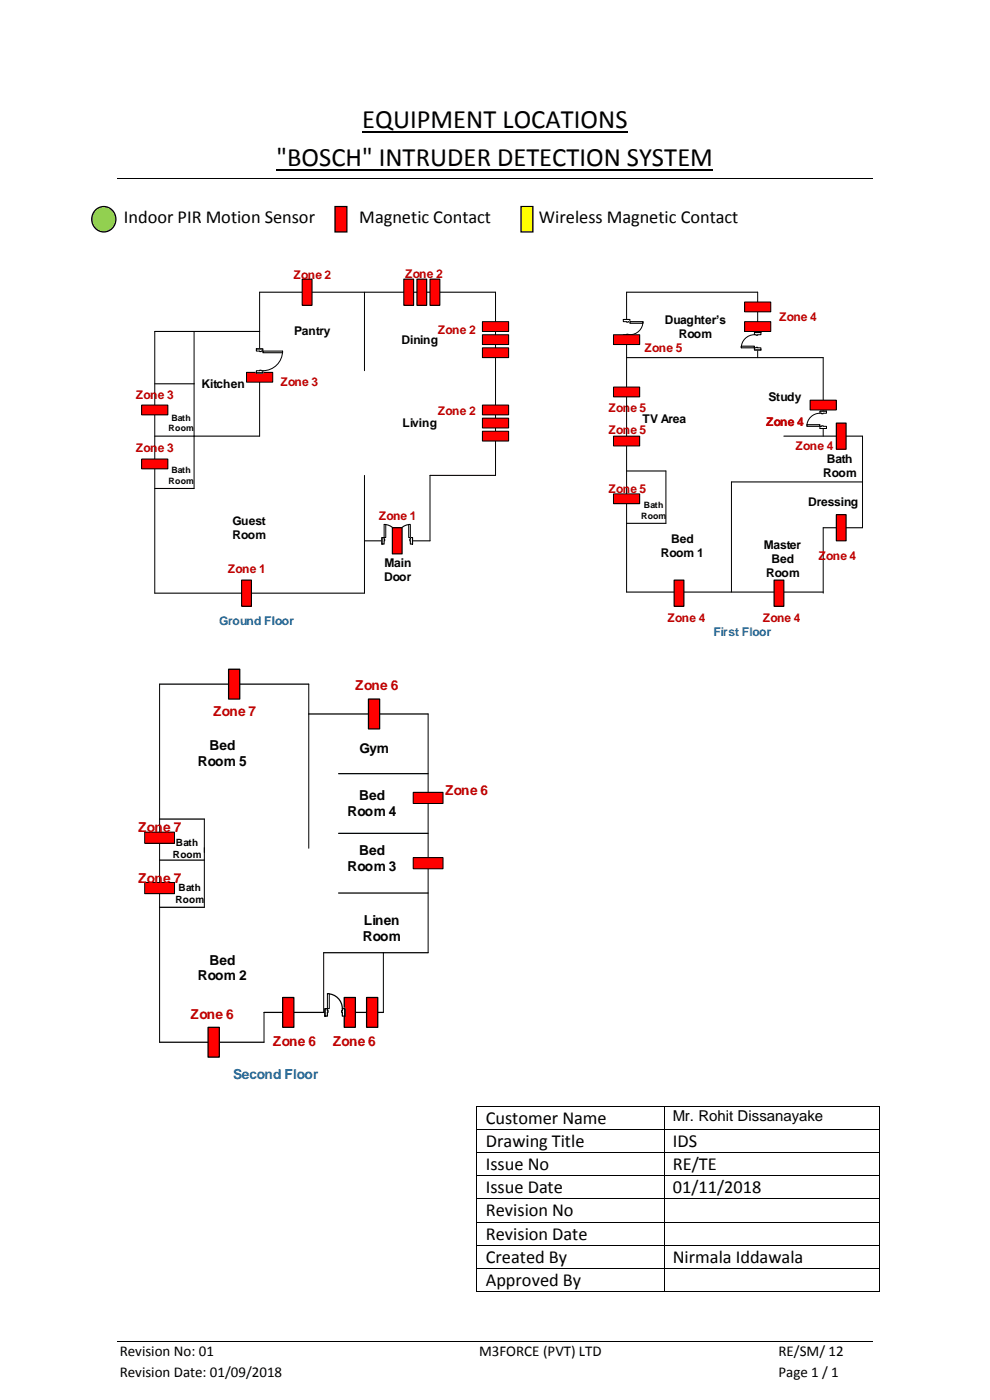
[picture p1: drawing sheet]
<svg xmlns="http://www.w3.org/2000/svg" width="210mm" height="297mm" viewBox="0 0 210 297" stroke-linecap="round" stroke-linejoin="round" font-family="sans-serif">
<path d="M58.7 36h92.6M76.9 28.1h56.3" fill="none" stroke="#000" stroke-width=".38"/>
<g fill="none" stroke="#000" stroke-width=".21">
<path d="M24.9 37.8h160.3M32.8 70.3v55.5M41.2 70.3v33.3M55.1 62v30.5M77.3 62v16.6M105.1 62v38.9M132.9 62v63.6M160.7 62v13.9M174.6 75.9v16.6M183 92.5v19.5M77.3 100.9v24.9M91.2 100.9v13.8"/>
<path d="M155.2 102.2v23.4"/>
</g>
<path d="M32.8 70.3h22.3M55.1 62h50M132.9 62h27.8M32.8 92.5h22.3M32.8 81.4h8.4M32.8 103.6h8.4M77.3 114.7h13.9M91.2 100.9h13.9M155.2 102.2h27.8M32.8 125.8h44.5M132.9 125.6h41.7" fill="none" stroke="#000" stroke-width=".23"/>
<path d="M81 114h6.5v1.5h-6.5z" fill-rule="evenodd" fill="#fff"/>
<path d="M81 114h6.5v1.5h-6.5z" fill="none" stroke="#fff" stroke-width=".23"/>
<path d="M87 114v1.4h.5v-1.4zM81 114h.5v1.4h-.5z" fill-rule="evenodd" fill="#fff"/>
<path d="M81.5 114.4v-.4h-.5v1.4h.5v-.7M87 114.4v-.4h.5v1.4h-.5v-.7" fill="none" stroke="#000" stroke-width=".23"/>
<path d="M86.9 114.4v.3h.1v-.3zM81.5 114.4h.1v.3h-.1z" fill-rule="evenodd" fill="#fff"/>
<path d="M81 114v1.4M81.5 114.4h.1v.3h-.1M81.5 111.3a2.78 2.78 0 0 1 2.8 2.7 2.78 2.78 0 0 1 2.7-2.7M87 114.4h-.1v.3h.1M87.5 114v1.4" fill="none" stroke="#000" stroke-width=".23"/>
<path d="M81.5 111.3h.3v2.7h-.3z" fill-rule="evenodd" fill="#fff"/>
<path d="M81.5 111.3h.3v2.7h-.3z" fill="none" stroke="#000" stroke-width=".21"/>
<path d="M86.7 111.3h.3v2.7h-.3z" fill-rule="evenodd" fill="#fff"/>
<path d="M86.7 111.3h.3v2.7h-.3z" fill="none" stroke="#000" stroke-width=".21"/>
<path d="M83.2 112h2.1v5.5h-2.1z" fill-rule="evenodd" fill="#f00"/>
<path d="M83.2 112h2.1v5.5h-2.1z" fill="none" stroke="#000" stroke-width=".23"/>
<path d="M174.6 112v13.8" fill="none" stroke="#000" stroke-width=".21"/>
<path d="M52.3 79h5.6v2.1h-5.6z" fill-rule="evenodd" fill="#f00"/>
<path d="M52.3 79h5.6v2.1h-5.6z" fill="none" stroke="#000" stroke-width=".21"/>
<path d="M51.3 123.1h2v5.5h-2z" fill-rule="evenodd" fill="#f00"/>
<path d="M51.3 123.1h2v5.5h-2z" fill="none" stroke="#000" stroke-width=".23"/>
<path d="M64.1 59.2h2.1v5.6h-2.1z" fill-rule="evenodd" fill="#f00"/>
<path d="M64.1 59.2h2.1v5.6h-2.1z" fill="none" stroke="#000" stroke-width=".23"/>
<path d="M102.3 91.5h5.6v2.1h-5.6z" fill-rule="evenodd" fill="#f00"/>
<path d="M102.3 91.5h5.6v2.1h-5.6z" fill="none" stroke="#000" stroke-width=".21"/>
<path d="M102.3 85.9h5.6v2.1h-5.6z" fill-rule="evenodd" fill="#f00"/>
<path d="M102.3 85.9h5.6v2.1h-5.6z" fill="none" stroke="#000" stroke-width=".21"/>
<path d="M102.3 88.7h5.6v2.1h-5.6z" fill-rule="evenodd" fill="#f00"/>
<path d="M102.3 88.7h5.6v2.1h-5.6z" fill="none" stroke="#000" stroke-width=".21"/>
<path d="M102.3 73.8h5.6v2.1h-5.6z" fill-rule="evenodd" fill="#f00"/>
<path d="M102.3 73.8h5.6v2.1h-5.6z" fill="none" stroke="#000" stroke-width=".21"/>
<path d="M102.3 68.2h5.6v2.1h-5.6z" fill-rule="evenodd" fill="#f00"/>
<path d="M102.3 68.2h5.6v2.1h-5.6z" fill="none" stroke="#000" stroke-width=".21"/>
<path d="M102.3 71h5.6v2.1h-5.6z" fill-rule="evenodd" fill="#f00"/>
<path d="M102.3 71h5.6v2.1h-5.6z" fill="none" stroke="#000" stroke-width=".21"/>
<path d="M91.2 59.2h2.1v5.6h-2.1z" fill-rule="evenodd" fill="#f00"/>
<path d="M91.2 59.2h2.1v5.6h-2.1z" fill="none" stroke="#000" stroke-width=".23"/>
<path d="M85.7 59.2h2v5.6h-2z" fill-rule="evenodd" fill="#f00"/>
<path d="M85.7 59.2h2v5.6h-2z" fill="none" stroke="#000" stroke-width=".23"/>
<path d="M88.4 59.2h2.1v5.6h-2.1z" fill-rule="evenodd" fill="#f00"/>
<path d="M88.4 59.2h2.1v5.6h-2.1z" fill="none" stroke="#000" stroke-width=".23"/>
<path d="M54.3 74h1.5v5.1h-1.5z" fill-rule="evenodd" fill="#fff"/>
<path d="M54.3 74h1.5v5.1h-1.5z" fill="none" stroke="#fff" stroke-width=".21"/>
<path d="M54.4 74h1.4v.5h-1.4zM54.4 78.6v.5h1.4v-.5z" fill-rule="evenodd" fill="#fff"/>
<path d="M55.1 74.5h-.7v-.5h1.4v.5h-.4M55.1 78.6h-.7v.5h1.4v-.5h-.4" fill="none" stroke="#000" stroke-width=".21"/>
<path d="M55.1 74.5h.3v.1h-.3zM55.1 78.5v.1h.3v-.1z" fill-rule="evenodd" fill="#fff"/>
<path d="M54.4 74h1.4M54.4 79.1h1.4M55.1 74.5v.1h.3v-.1M55.1 78.6v-.1h.3v.1M59.9 74.5a4.2 4.2 0 0 1-4.1 4.1" fill="none" stroke="#000" stroke-width=".21"/>
<path d="M55.8 74.5h4.1v.3h-4.1z" fill-rule="evenodd" fill="#fff"/>
<path d="M55.8 74.5h4.1v.3h-4.1z" fill="none" stroke="#000" stroke-width=".23"/>
<path d="M30.1 85.9h5.5v2.1h-5.5z" fill-rule="evenodd" fill="#f00"/>
<path d="M30.1 85.9h5.5v2.1h-5.5z" fill="none" stroke="#000" stroke-width=".21"/>
<path d="M30.1 97.4h5.5v2.1h-5.5z" fill-rule="evenodd" fill="#f00"/>
<path d="M30.1 97.4h5.5v2.1h-5.5zM141.3 99.9v11.1" fill="none" stroke="#000" stroke-width=".21"/>
<path d="M132.9 75.9h41.7M132.9 99.9h8.4M132.9 111h8.4" fill="none" stroke="#000" stroke-width=".23"/>
<path d="M130.1 104.8h5.6v2.1h-5.6z" fill-rule="evenodd" fill="#f00"/>
<path d="M130.1 104.8h5.6v2.1h-5.6z" fill="none" stroke="#000" stroke-width=".21"/>
<path d="M166.3 92.5h16.7M174.6 112h8.4" fill="none" stroke="#000" stroke-width=".23"/>
<path d="M132.2 67.8h1.5v3.7h-1.5z" fill-rule="evenodd" fill="#fff"/>
<path d="M132.2 67.8h1.5v3.7h-1.5z" fill="none" stroke="#fff" stroke-width=".21"/>
<path d="M132.2 67.8h1.4v.4h-1.4zM132.2 71v.5h1.4v-.5z" fill-rule="evenodd" fill="#fff"/>
<path d="M132.9 68.2h-.7v-.4h1.4v.4h-.3M132.9 71h-.7v.5h1.4v-.5h-.3" fill="none" stroke="#000" stroke-width=".21"/>
<path d="M132.9 68.2h.4v.2h-.4zM132.9 70.9v.1h.4v-.1z" fill-rule="evenodd" fill="#fff"/>
<path d="M132.2 67.8h1.4M132.2 71.5h1.4M132.9 68.2v.2h.4v-.2M132.9 71v-.1h.4v.1M136.4 68.2a2.77 2.77 0 0 1-2.8 2.8" fill="none" stroke="#000" stroke-width=".21"/>
<path d="M133.6 68.2h2.8v.4h-2.8z" fill-rule="evenodd" fill="#fff"/>
<path d="M133.6 68.2h2.8v.4h-2.8z" fill="none" stroke="#000" stroke-width=".23"/>
<path d="M130.1 92.5h5.6v2.1h-5.6z" fill-rule="evenodd" fill="#f00"/>
<path d="M130.1 92.5h5.6v2.1h-5.6z" fill="none" stroke="#000" stroke-width=".21"/>
<path d="M171.9 84.9h5.5v2.1h-5.5z" fill-rule="evenodd" fill="#f00"/>
<path d="M171.9 84.9h5.5v2.1h-5.5z" fill="none" stroke="#000" stroke-width=".21"/>
<path d="M130.1 82.1h5.6v2.1h-5.6z" fill-rule="evenodd" fill="#f00"/>
<path d="M130.1 82.1h5.6v2.1h-5.6z" fill="none" stroke="#000" stroke-width=".21"/>
<path d="M130.1 71h5.6v2.1h-5.6z" fill-rule="evenodd" fill="#f00"/>
<path d="M130.1 71h5.6v2.1h-5.6z" fill="none" stroke="#000" stroke-width=".21"/>
<path d="M157.9 64.1h5.6v2.1h-5.6z" fill-rule="evenodd" fill="#f00"/>
<path d="M157.9 64.1h5.6v2.1h-5.6z" fill="none" stroke="#000" stroke-width=".21"/>
<path d="M157.9 68.2h5.6v2.1h-5.6z" fill-rule="evenodd" fill="#f00"/>
<path d="M157.9 68.2h5.6v2.1h-5.6z" fill="none" stroke="#000" stroke-width=".21"/>
<path d="M143 123.1h2.1v5.5h-2.1z" fill-rule="evenodd" fill="#f00"/>
<path d="M143 123.1h2.1v5.5h-2.1z" fill="none" stroke="#000" stroke-width=".23"/>
<path d="M164.2 123.1h2.1v5.5h-2.1z" fill-rule="evenodd" fill="#f00"/>
<path d="M164.2 123.1h2.1v5.5h-2.1z" fill="none" stroke="#000" stroke-width=".23"/>
<path d="M177.4 89.8h2.1v5.5h-2.1z" fill-rule="evenodd" fill="#f00"/>
<path d="M177.4 89.8h2.1v5.5h-2.1z" fill="none" stroke="#000" stroke-width=".23"/>
<path d="M177.4 109.2h2.1v5.5h-2.1z" fill-rule="evenodd" fill="#f00"/>
<path d="M177.4 109.2h2.1v5.5h-2.1z" fill="none" stroke="#000" stroke-width=".23"/>
<path d="M173.9 87.2h1.5v3.7h-1.5z" fill-rule="evenodd" fill="#fff"/>
<path d="M173.9 87.2h1.5v3.7h-1.5z" fill="none" stroke="#fff" stroke-width=".21"/>
<path d="M173.9 90.4h1.4v.5h-1.4zM173.9 87.2v.5h1.4v-.5z" fill-rule="evenodd" fill="#fff"/>
<path d="M174.3 90.4h-.4v.5h1.4v-.5h-.7M174.3 87.7h-.4v-.5h1.4v.5h-.7" fill="none" stroke="#000" stroke-width=".21"/>
<path d="M174.3 90.3h.3v.1h-.3zM174.3 87.7v.1h.3v-.1z" fill-rule="evenodd" fill="#fff"/>
<path d="M173.9 87.7a2.78 2.78 0 0 0-2.7 2.7M173.9 90.9h1.4M173.9 87.2h1.4M174.3 90.4v-.1h.3v.1M174.3 87.7v.1h.3v-.1" fill="none" stroke="#000" stroke-width=".21"/>
<path d="M171.2 90.1h2.7v.3h-2.7z" fill-rule="evenodd" fill="#fff"/>
<path d="M171.2 90.1h2.7v.3h-2.7z" fill="none" stroke="#000" stroke-width=".23"/>
<path d="M160 70.6h1.5v3.7h-1.5z" fill-rule="evenodd" fill="#fff"/>
<path d="M160 70.6h1.5v3.7h-1.5z" fill="none" stroke="#fff" stroke-width=".21"/>
<path d="M160 73.8h1.4v.5h-1.4zM160 70.6v.4h1.4v-.4z" fill-rule="evenodd" fill="#fff"/>
<path d="M160.4 73.8h-.4v.5h1.4v-.5h-.7M160.4 71h-.4v-.4h1.4v.4h-.7" fill="none" stroke="#000" stroke-width=".21"/>
<path d="M160.4 73.7h.3v.1h-.3zM160.4 71v.1h.3v-.1z" fill-rule="evenodd" fill="#fff"/>
<path d="M160 71a2.78 2.78 0 0 0-2.7 2.8M160 74.3h1.4M160 70.6h1.4M160.4 73.8v-.1h.3v.1M160.4 71v.1h.3v-.1" fill="none" stroke="#000" stroke-width=".21"/>
<path d="M157.3 73.4h2.7v.4h-2.7z" fill-rule="evenodd" fill="#fff"/>
<path d="M157.3 73.4h2.7v.4h-2.7z" fill="none" stroke="#000" stroke-width=".23"/>
<path d="M33.9 145.1v76M65.5 145.1v34.9M90.8 151.5v50.6M43.3 179.8v12.7M56 214.8v6.3M68.7 202.1v12.7M81.3 202.1v12.7" fill="none" stroke="#000" stroke-width=".21"/>
<path d="M33.9 145.1h31.6M65.5 151.5h25.3M33.9 182.5h9.4M33.9 192.5h9.4M56 214.8h25.3M33.9 221.1h22.1" fill="none" stroke="#000" stroke-width=".26"/>
<path d="M87.7 181.9h6.3v2.4h-6.3z" fill-rule="evenodd" fill="#f00"/>
<path d="M87.7 181.9h6.3v2.4h-6.3z" fill="none" stroke="#000" stroke-width=".21"/>
<path d="M71.8 176.8h19M81.3 202.1h9.5" fill="none" stroke="#000" stroke-width=".26"/>
<path d="M87.7 168.1h6.3v2.4h-6.3z" fill-rule="evenodd" fill="#f00"/>
<path d="M87.7 168.1h6.3v2.4h-6.3z" fill="none" stroke="#000" stroke-width=".21"/>
<path d="M30.7 187.2h6.3v2.4h-6.3z" fill-rule="evenodd" fill="#f00"/>
<path d="M30.7 187.2h6.3v2.4h-6.3z" fill="none" stroke="#000" stroke-width=".21"/>
<path d="M30.7 176.5h6.3v2.4h-6.3z" fill-rule="evenodd" fill="#f00"/>
<path d="M30.7 176.5h6.3v2.4h-6.3z" fill="none" stroke="#000" stroke-width=".21"/>
<path d="M44.1 217.9h2.4v6.4h-2.4z" fill-rule="evenodd" fill="#f00"/>
<path d="M44.1 217.9h2.4v6.4h-2.4z" fill="none" stroke="#000" stroke-width=".26"/>
<path d="M73 211.6h2.4v6.3h-2.4z" fill-rule="evenodd" fill="#f00"/>
<path d="M73 211.6h2.4v6.3h-2.4z" fill="none" stroke="#000" stroke-width=".26"/>
<path d="M60 211.6h2.3v6.3h-2.3z" fill-rule="evenodd" fill="#f00"/>
<path d="M60 211.6h2.3v6.3h-2.3z" fill="none" stroke="#000" stroke-width=".26"/>
<path d="M77.8 211.6h2.3v6.3h-2.3z" fill-rule="evenodd" fill="#f00"/>
<path d="M33.9 173.8h9.4M71.8 164.1h19M71.8 189.5h19M68.7 202.1h12.6M77.8 211.6h2.3v6.3h-2.3z" fill="none" stroke="#000" stroke-width=".26"/>
<path d="M43.3 173.8v7.1" fill="none" stroke="#000" stroke-width=".21"/>
<path d="M68.9 213.9h4.2v1.7h-4.2z" fill-rule="evenodd" fill="#fff"/>
<path d="M68.9 213.9h4.2v1.7h-4.2z" fill="none" stroke="#fff" stroke-width=".26"/>
<path d="M68.9 214h.6v1.6h-.6zM72.6 214v1.6h.6v-1.6z" fill-rule="evenodd" fill="#fff"/>
<path d="M69.5 214.4v-.4h-.6v1.6h.6v-.8M72.6 214.4v-.4h.6v1.6h-.6v-.8" fill="none" stroke="#000" stroke-width=".26"/>
<path d="M69.5 214.4h.1v.4h-.1zM72.5 214.4v.4h.1v-.4z" fill-rule="evenodd" fill="#fff"/>
<path d="M68.9 214v1.6M69.5 214.4h.1v.4h-.1M69.5 210.8a3.2 3.2 0 0 1 3.1 3.2M72.6 214.4h-.1v.4h.1M73.2 214v1.6" fill="none" stroke="#000" stroke-width=".26"/>
<path d="M69.5 210.8h.4v3.2h-.4z" fill-rule="evenodd" fill="#fff"/>
<path d="M69.5 210.8h.4v3.2h-.4z" fill="none" stroke="#000" stroke-width=".21"/>
<path d="M78.2 148.3h2.3v6.3h-2.3z" fill-rule="evenodd" fill="#f00"/>
<path d="M78.2 148.3h2.3v6.3h-2.3z" fill="none" stroke="#000" stroke-width=".26"/>
<path d="M48.5 142h2.4v6.3h-2.4z" fill-rule="evenodd" fill="#f00"/>
<path d="M48.5 142h2.4v6.3h-2.4z" fill="none" stroke="#000" stroke-width=".26"/>
<g fill="none" stroke="#000" stroke-width=".21">
<path d="M101.2 234.8v4.7M101.2 239.7v4.7M101.2 234.7h39.6M101.2 239.6h39.6M140.9 234.8v4.7M140.9 239.7v4.7M141 234.7h45.5M141 239.6h45.5M186.6 234.8v4.7M186.6 239.7v4.7M101.2 244.6v4.7M101.2 249.5v4.8"/>
<path d="M101.2 254.4v4.8M101.2 259.3v4.8M101.2 244.5h39.6M101.2 249.4h39.6M101.2 254.3h39.6M101.2 259.2h39.6M140.9 244.6v4.7M140.9 249.5v4.8M140.9 254.4v4.8M140.9 259.3v4.8M141 244.5h45.5M141 249.4h45.5"/>
<path d="M141 254.3h45.5M141 259.2h45.5M186.6 244.6v4.7M186.6 249.5v4.8M186.6 254.4v4.8M186.6 259.3v4.8M101.2 264.2v4.8M101.2 269.2v4.7M101.2 264.2h39.6M101.2 269.1h39.6M101.2 274h39.6M140.9 264.2v4.8"/>
<path d="M140.9 269.2v4.7M141 264.2h45.5M141 269.1h45.5M141 274h45.5M186.6 264.2v4.8M186.6 269.2v4.7M24.9 284.7h160.3"/>
</g>
<g fill="#000">
<path d="M101.1 234.6h.1v.2h-.1z" fill-rule="evenodd"/>
<path d="M101.1 234.6h.1v.2h-.1z" fill-rule="evenodd"/>
<path d="M101.1 239.5h.1v.2h-.1z" fill-rule="evenodd"/>
<path d="M140.8 234.6h.2v.2h-.2z" fill-rule="evenodd"/>
<path d="M140.8 239.5h.2v.2h-.2z" fill-rule="evenodd"/>
<path d="M186.5 234.6h.2v.2h-.2z" fill-rule="evenodd"/>
<path d="M186.5 234.6h.2v.2h-.2z" fill-rule="evenodd"/>
<path d="M186.5 239.5h.2v.2h-.2z" fill-rule="evenodd"/>
<path d="M101.1 244.4h.1v.2h-.1z" fill-rule="evenodd"/>
<path d="M101.1 249.3h.1v.2h-.1z" fill-rule="evenodd"/>
<path d="M101.1 254.3h.1v.1h-.1z" fill-rule="evenodd"/>
<path d="M101.1 259.2h.1v.1h-.1z" fill-rule="evenodd"/>
<path d="M140.8 244.4h.2v.2h-.2z" fill-rule="evenodd"/>
<path d="M140.8 249.3h.2v.2h-.2z" fill-rule="evenodd"/>
<path d="M140.8 254.3h.2v.1h-.2z" fill-rule="evenodd"/>
<path d="M140.8 259.2h.2v.1h-.2z" fill-rule="evenodd"/>
<path d="M186.5 244.4h.2v.2h-.2z" fill-rule="evenodd"/>
<path d="M186.5 249.3h.2v.2h-.2z" fill-rule="evenodd"/>
<path d="M186.5 254.3h.2v.1h-.2z" fill-rule="evenodd"/>
<path d="M186.5 259.2h.2v.1h-.2z" fill-rule="evenodd"/>
<path d="M101.1 264.1h.1v.1h-.1z" fill-rule="evenodd"/>
<path d="M101.1 269h.1v.2h-.1z" fill-rule="evenodd"/>
<path d="M101.1 273.9h.1v.2h-.1z" fill-rule="evenodd"/>
<path d="M101.1 273.9h.1v.2h-.1z" fill-rule="evenodd"/>
<path d="M140.8 264.1h.2v.1h-.2z" fill-rule="evenodd"/>
<path d="M140.8 269h.2v.2h-.2z" fill-rule="evenodd"/>
<path d="M140.8 273.9h.2v.2h-.2z" fill-rule="evenodd"/>
<path d="M186.5 264.1h.2v.1h-.2z" fill-rule="evenodd"/>
<path d="M186.5 269h.2v.2h-.2z" fill-rule="evenodd"/>
<path d="M186.5 273.9h.2v.2h-.2z" fill-rule="evenodd"/>
<path d="M186.5 273.9h.2v.2h-.2z" fill-rule="evenodd"/>
</g>
<path d="M20.4 44.4a2.62 2.62 0 0 1 3.5 .4 2.62 2.62 0 0 1 0 3.5 2.62 2.62 0 0 1-3.5 .3 2.79 2.79 0 0 1 0-4.2z" fill-rule="evenodd" fill="#92d050"/>
<path d="M20.4 44.4a2.62 2.62 0 0 1 3.5 .4 2.62 2.62 0 0 1 0 3.5 2.62 2.62 0 0 1-3.5 .3 2.79 2.79 0 0 1 0-4.2z" fill="none" stroke="#000" stroke-width=".26"/>
<path d="M71.1 43.8h2.5v5.4h-2.5z" fill-rule="evenodd" fill="#f00"/>
<path d="M71.1 43.8h2.5v5.4h-2.5z" fill="none" stroke="#000" stroke-width=".26"/>
<path d="M110.5 43.8h2.5v5.4h-2.5z" fill-rule="evenodd" fill="#ff0"/>
<path d="M110.5 43.8h2.5v5.4h-2.5z" fill="none" stroke="#000" stroke-width=".26"/>
<g font-size="5.6">
<text x="76.9" y="27.2">EQUIPMENT LOCATIONS</text>
<text x="58.7" y="35.2">&quot;BOSCH&quot; INTRUDER DETECTION SYSTEM</text>
</g>
<g font-size="3.9">
<text x="26.3" y="47.3">Indoor PIR Motion Sensor</text>
<text x="76.2" y="47.3">Magnetic Contact</text>
<text x="114.3" y="47.3">Wireless Magnetic Contact</text>
<text x="103.1" y="238.4">Customer Name</text>
<text x="103.1" y="243.3">Drawing Title</text>
<text x="142.7" y="243.3">IDS</text>
<text x="103.1" y="248.2">Issue No</text>
<text x="142.7" y="248.2">RE/TE</text>
<text x="103.1" y="253.2">Issue Date</text>
<text x="142.7" y="253.2">01/11/2018</text>
<text x="103.1" y="258.1">Revision No</text>
<text x="103.1" y="263">Revision Date</text>
<text x="103.1" y="267.9">Created By</text>
<text x="142.7" y="267.9">Nirmala Iddawala</text>
<text x="103.1" y="272.8">Approved By</text>
</g>
<g font-size="3.2">
<text x="142.7" y="237.7">Mr. Rohit Dissanayake</text>
<text x="25.4" y="287.8">Revision No: 01</text>
<text x="101.6" y="287.8">M3FORCE (PVT) LTD</text>
<text x="165.1" y="287.8">RE/SM/ 12</text>
<text x="25.4" y="292.2">Revision Date: 01/09/2018</text>
<text x="165.1" y="292.2">Page 1 / 1</text>
</g>
<g font-size="2.9" fill="#c00000">
<text x="75.4" y="146.3">Zone 6</text>
<text x="45.2" y="152">Zone 7</text>
<text x="94.4" y="168.6">Zone 6</text>
<text x="29.3" y="176.5">Zone 7</text>
<text x="29.3" y="187.3">Zone 7</text>
<text x="40.4" y="216.2">Zone 6</text>
<text x="57.9" y="221.8">Zone 6</text>
<text x="70.6" y="221.8">Zone 6</text>
</g>
<g font-size="2.9">
<text x="44.5" y="159.1">Bed</text>
<text x="76.2" y="159.8">Gym</text>
<text x="42" y="162.5">Room 5</text>
<text x="73.7" y="173.1">Room 4</text>
<text x="76.2" y="169.7">Bed</text>
<text x="73.7" y="184.7">Room 3</text>
<text x="76.2" y="181.3">Bed</text>
<text x="77.2" y="196.2">Linen</text>
<text x="77" y="199.6">Room</text>
<text x="42" y="208">Room 2</text>
<text x="44.5" y="204.6">Bed</text>
</g>
<text font-size="2.9" fill="#0070c0" x="49.5" y="228.9">Second Floor</text>
<g font-size="2.6" fill="#c00000">
<text x="62.3" y="59.2">Zone 2</text>
<text x="85.9" y="58.9">Zone 2</text>
<text x="92.9" y="70.8">Zone 2</text>
<text x="165.3" y="68">Zone 4</text>
<text x="136.8" y="74.6">Zone 5</text>
<text x="59.5" y="81.9">Zone 3</text>
<text x="28.9" y="84.7">Zone 3</text>
<text x="129.1" y="87.5">Zone 5</text>
<text x="28.9" y="95.8">Zone 3</text>
<text x="129.1" y="92">Zone 5</text>
<text x="162.5" y="90.3">Zone 4</text>
<text x="168.8" y="95.5">Zone 4</text>
<text x="80.4" y="110.4">Zone 1</text>
<text x="173.6" y="118.7">Zone 4</text>
<text x="48.3" y="121.5">Zone 1</text>
</g>
<g font-size="2.6">
<text x="62.4" y="71.1">Pantry</text>
<text x="141" y="68.7">Duaghter’s</text>
<text x="144" y="71.7">Room</text>
<text x="85.2" y="73">Dining</text>
<text x="42.7" y="82.2">Kitchen</text>
<text x="136.3" y="89.7">TV Area</text>
<text x="163.1" y="85">Study</text>
<text x="174.6" y="101.1">Room</text>
<text x="175.4" y="98.2">Bath</text>
<text x="49.3" y="111.4">Guest</text>
<text x="49.3" y="114.3">Room</text>
<text x="140.2" y="118.1">Room 1</text>
<text x="142.4" y="115.1">Bed</text>
<text x="162" y="116.4">Master</text>
<text x="163.7" y="119.4">Bed</text>
<text x="81.5" y="123.2">Door</text>
<text x="81.5" y="120.2">Main</text>
<text x="162.5" y="122.3">Room</text>
</g>
<text font-size="2.6" fill="#0070c0" x="46.5" y="132.7">Ground Floor</text>
<g font-size="2.5" fill="#c00000">
<text x="92.9" y="88.1">Zone 2</text>
<text x="129.1" y="104.5">Zone 5</text>
<text x="141.6" y="132">Zone 4</text>
<text x="161.8" y="132">Zone 4</text>
</g>
<g font-size="2.5">
<text x="85.4" y="90.6">Living</text>
<text x="171.4" y="107.3">Dressing</text>
</g>
<text font-size="2.5" fill="#0070c0" x="151.3" y="134.8">First Floor</text>
<g font-size="2.1">
<text x="37.3" y="179.4">Bath</text>
<text x="36.7" y="182">Room</text>
<text x="37.2" y="191.5">Room</text>
<text x="37.9" y="189">Bath</text>
</g>
<g font-size="1.9">
<text x="36.3" y="89.3">Bath</text>
<text x="35.8" y="91.5">Room</text>
<text x="36.3" y="100.4">Bath</text>
<text x="35.8" y="102.7">Room</text>
<text x="136.6" y="107.8">Bath</text>
<text x="136" y="110.1">Room</text>
</g>
</svg>
